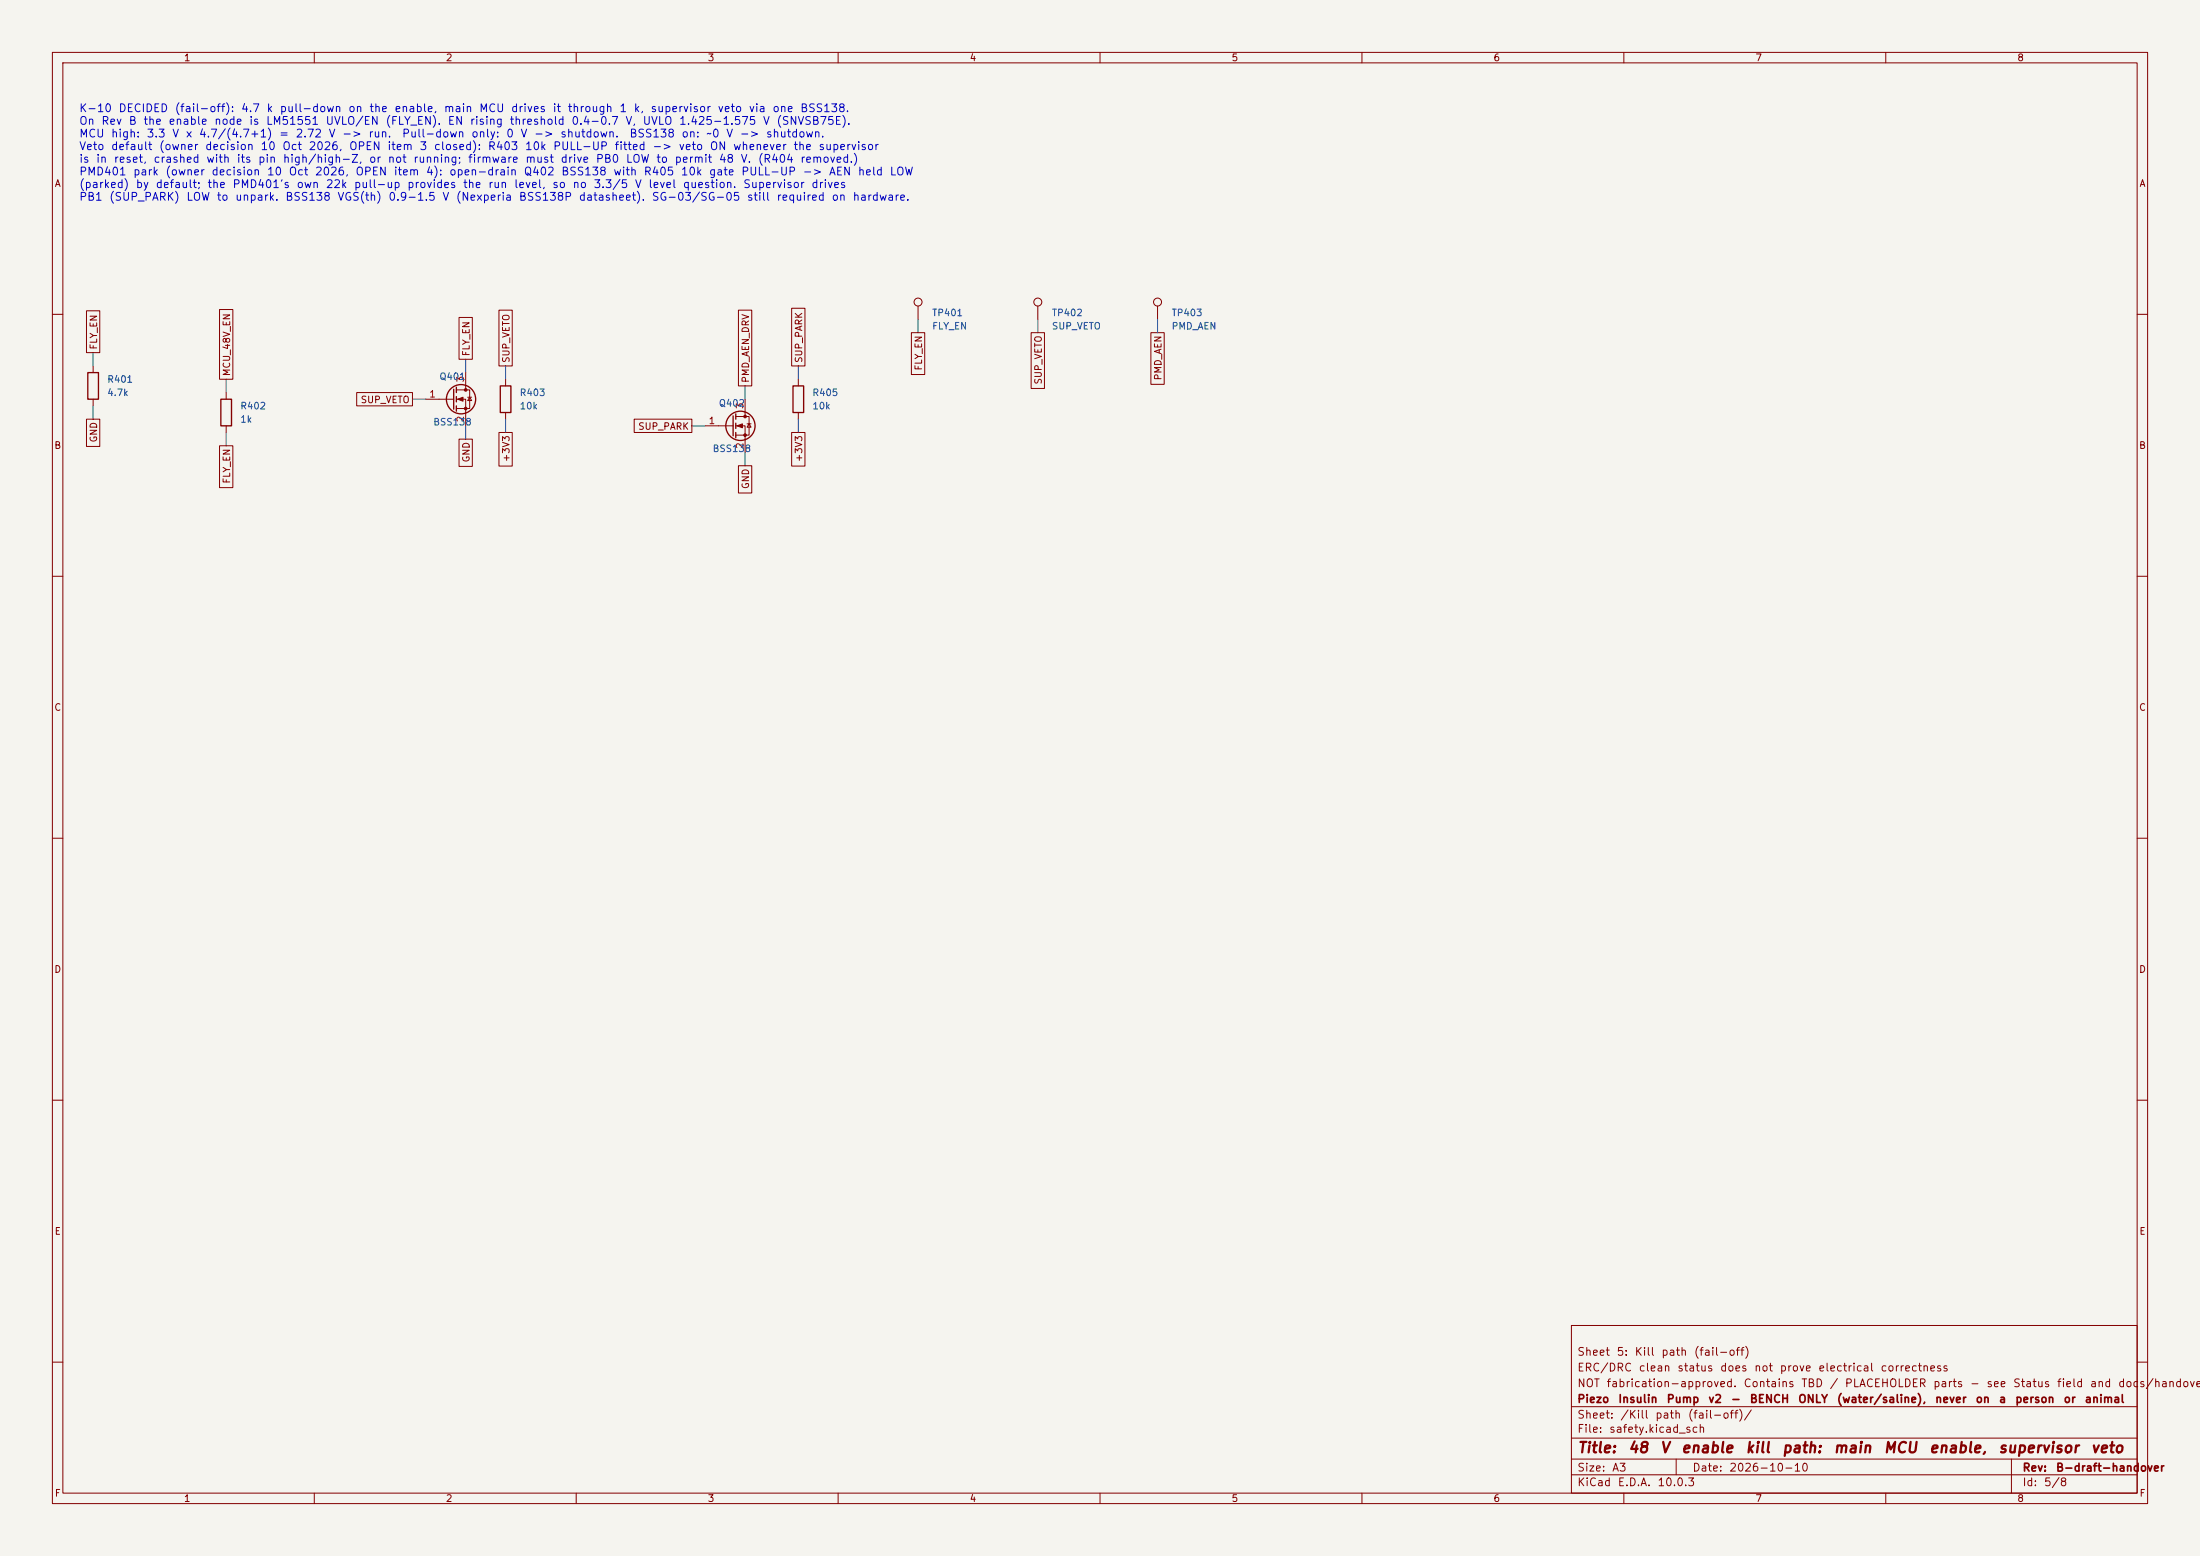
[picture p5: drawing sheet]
<svg xmlns="http://www.w3.org/2000/svg" width="420mm" height="297mm" viewBox="0 0 420 297" stroke-linecap="round" stroke-linejoin="round" font-family="sans-serif">
<path d="M0 0h420v297h-420z" fill="#f5f4ef" stroke="#f5f4ef" stroke-width=".19"/>
<g fill="none" stroke="#840000" stroke-width=".19">
<path d="M10 10h400v277h-400zM12 12h396v273h-396zM60 10v2M110 10v2M160 10v2M210 10v2M260 10v2M310 10v2M360 10v2M16.5 59.3h2.6v8h-2.6zM41.9 59.1h2.6v13.3h-2.6zM95.2 59.2h2.6v10.7h-2.6z"/>
<path d="M141 59.2h2.5v14.5h-2.5zM151.1 58.8h2.6v11.1h-2.6zM175.3 58.4v2.6M198.1 58.4v2.6M221 58.4v2.6M10 60h2M17.8 69.9v1.2M17.8 76.2v1.3M43.2 74.9v1.3M68.1 74.9h10.6v2.6h-10.6zM81.3 76.2h5.3M87.1 74.4h2.6v3.6h-2.6"/>
<path d="M87.1 76.2h1.8v5.1M87.6 60.6h2.6v8h-2.6zM88.9 71.1v3.3M89.3 75.8h.7M89.7 75.8l.3 .7h-.7zM96.5 72.4v1.3M96.5 78.7v1.3M140.5 79.5h2.5v3.6h-2.5M142.2 76.2v3.3M152.4 72.4v1.3M152.4 78.7v1.3M174 63.5h2.5v8h-2.5z"/>
<path d="M196.8 63.5h2.6v10.6h-2.6zM219.7 63.5h2.6v9.9h-2.6zM408 60h2M16.5 80h2.6v5.2h-2.6zM41.9 85.1h2.6v8h-2.6zM43.2 81.3v1.3M87.6 83.8h2.6v5.2h-2.6zM95.2 82.6h2.6v6.4h-2.6zM121.1 80h11v2.6h-11zM134.6 81.3h5.4M140.5 81.3h1.7v5.1M141 88.9h2.5v5.2h-2.5z"/>
<path d="M142.6 80.9h.8M143 80.9l.4 .6h-.8zM151.1 82.6h2.6v6.4h-2.6zM10 110h2M408 110h2M10 160h2M408 160h2M10 210h2M408 210h2M300 253h108v32h-108zM10 260h2M300 278.5h108"/>
<path d="M300 274.5h108M300 268.5h108M320 278.5v3M384 278.5v6.5M408 260h2M60 285v2M110 285v2M160 285v2M210 285v2M260 285v2M300 281.5h108M310 285v2"/>
<path d="M360 285v2"/>
<circle cx="175.3" cy="57.7" r=".76"/>
<circle cx="198.1" cy="57.7" r=".76"/>
<circle cx="221" cy="57.7" r=".76"/>
</g>
<g fill="none" stroke="#840000" stroke-width=".25">
<path d="M16.8 71.1h2v5.1h-2zM42.2 76.2h2v5.1h-2zM86.6 74.3v3.8M87.1 73.9v1M87.1 75.7v1M87.1 77.5v1M95.5 73.7h2v5h-2zM140 79.4v3.8M140.5 79v1M151.4 73.7h2v5h-2zM140.5 80.8v1M140.5 82.6v1"/>
<circle cx="88" cy="76.2" r="2.79"/>
<circle cx="141.4" cy="81.3" r="2.79"/>
</g>
<g fill="#840000" stroke="#840000" stroke-width=".19">
<path d="M87.4 76.2l1-.4v.8z"/>
<path d="M140.7 81.3l1-.4v.8z"/>
<circle cx="88.9" cy="74.4" r=".25"/>
<circle cx="88.9" cy="78" r=".25"/>
<circle cx="142.2" cy="79.5" r=".25"/>
<circle cx="142.2" cy="83.1" r=".25"/>
</g>
<g fill="none" stroke="#009600" stroke-width=".19">
<path d="M17.8 67.3v2.6M17.8 77.5v2.5M43.2 72.4v2.5M78.7 76.2h2.6M88.9 68.6v2.5M96.5 69.9v2.5M142.2 73.7v2.5M152.4 69.9v2.5M175.3 61v2.5M198.1 61v2.5M221 61v2.5M43.2 82.6v2.5"/>
<path d="M88.9 81.3v2.5M96.5 80v2.6M132.1 81.3h2.5M142.2 86.4v2.5M152.4 80v2.6"/>
</g>
<g font-size="2" fill="#840000">
<text x="301" y="277.8">Title:</text>
<text x="310.7" y="277.8">48</text>
<text x="316.8" y="277.8">V</text>
<text x="320.8" y="277.8">enable</text>
<text x="333.1" y="277.8">kill</text>
<text x="340" y="277.8">path:</text>
<text x="349.9" y="277.8">main</text>
<text x="359.5" y="277.8">MCU</text>
<text x="368.2" y="277.8">enable,</text>
<text x="381.3" y="277.8">supervisor</text>
<text x="399" y="277.8">veto</text>
</g>
<g font-size="1.5" fill="#0000c2">
<text x="15" y="21.8">K-10</text>
<text x="22.5" y="21.8">DECIDED</text>
<text x="33.2" y="21.8">(fail-off):</text>
<text x="45.9" y="21.8">4.7</text>
<text x="50.8" y="21.8">k</text>
<text x="53.3" y="21.8">pull-down</text>
<text x="66.4" y="21.8">on</text>
<text x="70.4" y="21.8">the</text>
<text x="75.2" y="21.8">enable,</text>
<text x="84.6" y="21.8">main</text>
<text x="91.4" y="21.8">MCU</text>
<text x="97.4" y="21.8">drives</text>
<text x="105.4" y="21.8">it</text>
<text x="108.3" y="21.8">through</text>
<text x="118.1" y="21.8">1</text>
<text x="120.9" y="21.8">k,</text>
<text x="124.1" y="21.8">supervisor</text>
<text x="136.9" y="21.8">veto</text>
<text x="142.8" y="21.8">via</text>
<text x="147.3" y="21.8">one</text>
<text x="152.6" y="21.8">BSS138.</text>
<text x="15" y="24.2">On</text>
<text x="15" y="26.6">MCU</text>
<text x="15" y="29">Veto</text>
<text x="19.2" y="24.2">Rev</text>
<text x="21.1" y="29">default</text>
<text x="21.1" y="26.6">high:</text>
<text x="24.5" y="24.2">B</text>
<text x="27.3" y="24.2">the</text>
<text x="27.9" y="26.6">3.3</text>
<text x="30.2" y="29">(owner</text>
<text x="32.1" y="24.2">enable</text>
<text x="32.8" y="26.6">V</text>
<text x="35.3" y="26.6">x</text>
<text x="37.9" y="26.6">4.7/(4.7+1)</text>
<text x="39" y="29">decision</text>
<text x="40.8" y="24.2">node</text>
<text x="47.4" y="24.2">is</text>
<text x="49.6" y="29">10</text>
<text x="50.7" y="24.2">LM51551</text>
<text x="53.2" y="26.6">=</text>
<text x="53.8" y="29">Oct</text>
<text x="56.3" y="26.6">2.72</text>
<text x="58.8" y="29">2026,</text>
<text x="62" y="24.2">UVLO/EN</text>
<text x="62.6" y="26.6">V</text>
<text x="65.2" y="26.6">-&gt;</text>
<text x="66.5" y="29">OPEN</text>
<text x="70.2" y="26.6">run.</text>
<text x="73.5" y="24.2">(FLY_EN).</text>
<text x="73.8" y="29">item</text>
<text x="76.6" y="26.6">Pull-down</text>
<text x="80" y="29">3</text>
<text x="82.7" y="29">closed):</text>
<text x="85.4" y="24.2">EN</text>
<text x="89.6" y="24.2">rising</text>
<text x="89.9" y="26.6">only:</text>
<text x="93" y="29">R403</text>
<text x="96.5" y="26.6">0</text>
<text x="97.2" y="24.2">threshold</text>
<text x="99.2" y="26.6">V</text>
<text x="100.1" y="29">10k</text>
<text x="101.8" y="26.6">-&gt;</text>
<text x="105.5" y="29">PULL-UP</text>
<text x="106.8" y="26.6">shutdown.</text>
<text x="109" y="24.2">0.4-0.7</text>
<text x="117.2" y="29">fitted</text>
<text x="119.3" y="24.2">V,</text>
<text x="120" y="26.6">BSS138</text>
<text x="122.6" y="24.2">UVLO</text>
<text x="124.4" y="29">-&gt;</text>
<text x="129.4" y="29">veto</text>
<text x="129.5" y="24.2">1.425-1.575</text>
<text x="130" y="26.6">on:</text>
<text x="134.7" y="26.6">~0</text>
<text x="135.4" y="29">ON</text>
<text x="138.5" y="26.6">V</text>
<text x="139.8" y="29">whenever</text>
<text x="141.1" y="26.6">-&gt;</text>
<text x="145.5" y="24.2">V</text>
<text x="146.1" y="26.6">shutdown.</text>
<text x="148.1" y="24.2">(SNVSB75E).</text>
<text x="151.3" y="29">the</text>
<text x="156.1" y="29">supervisor</text>
<text x="15" y="31.4">is</text>
<text x="15" y="33.8">PMD401</text>
<text x="18.2" y="31.4">in</text>
<text x="21.6" y="31.4">reset,</text>
<text x="25.3" y="33.8">park</text>
<text x="29.2" y="31.4">crashed</text>
<text x="31.5" y="33.8">(owner</text>
<text x="39.3" y="31.4">with</text>
<text x="40.3" y="33.8">decision</text>
<text x="45.1" y="31.4">its</text>
<text x="49.2" y="31.4">pin</text>
<text x="50.8" y="33.8">10</text>
<text x="53.9" y="31.4">high/high-Z,</text>
<text x="55" y="33.8">Oct</text>
<text x="60" y="33.8">2026,</text>
<text x="67.7" y="33.8">OPEN</text>
<text x="70.3" y="31.4">or</text>
<text x="73.9" y="31.4">not</text>
<text x="75" y="33.8">item</text>
<text x="78.8" y="31.4">running;</text>
<text x="81.2" y="33.8">4):</text>
<text x="85.6" y="33.8">open-drain</text>
<text x="89.2" y="31.4">firmware</text>
<text x="99.9" y="33.8">Q402</text>
<text x="100.2" y="31.4">must</text>
<text x="106.9" y="31.4">drive</text>
<text x="107" y="33.8">BSS138</text>
<text x="113.6" y="31.4">PB0</text>
<text x="117" y="33.8">with</text>
<text x="119.4" y="31.4">LOW</text>
<text x="122.8" y="33.8">R405</text>
<text x="125.2" y="31.4">to</text>
<text x="128.7" y="31.4">permit</text>
<text x="129.9" y="33.8">10k</text>
<text x="135.2" y="33.8">gate</text>
<text x="137.1" y="31.4">48</text>
<text x="141.3" y="31.4">V.</text>
<text x="141.4" y="33.8">PULL-UP</text>
<text x="144.6" y="31.4">(R404</text>
<text x="152.7" y="31.4">removed.)</text>
<text x="153.1" y="33.8">-&gt;</text>
<text x="158.1" y="33.8">AEN</text>
<text x="163.6" y="33.8">held</text>
<text x="169.7" y="33.8">LOW</text>
<text x="15" y="36.3">(parked)</text>
<text x="15" y="38.7">PB1</text>
<text x="20.7" y="38.7">(SUP_PARK)</text>
<text x="25.8" y="36.3">by</text>
<text x="29.6" y="36.3">default;</text>
<text x="35.5" y="38.7">LOW</text>
<text x="39.5" y="36.3">the</text>
<text x="41.3" y="38.7">to</text>
<text x="44.3" y="36.3">PMD401's</text>
<text x="44.8" y="38.7">unpark.</text>
<text x="54.4" y="38.7">BSS138</text>
<text x="56.5" y="36.3">own</text>
<text x="62.1" y="36.3">22k</text>
<text x="64.3" y="38.7">VGS(th)</text>
<text x="67.5" y="36.3">pull-up</text>
<text x="74" y="38.7">0.9-1.5</text>
<text x="77.6" y="36.3">provides</text>
<text x="84.3" y="38.7">V</text>
<text x="86.9" y="38.7">(Nexperia</text>
<text x="88.3" y="36.3">the</text>
<text x="93.1" y="36.3">run</text>
<text x="98" y="36.3">level,</text>
<text x="98.9" y="38.7">BSS138P</text>
<text x="105.3" y="36.3">so</text>
<text x="109.2" y="36.3">no</text>
<text x="110.4" y="38.7">datasheet).</text>
<text x="113.2" y="36.3">3.3/5</text>
<text x="121.1" y="36.3">V</text>
<text x="123.7" y="36.3">level</text>
<text x="124.3" y="38.7">SG-03/SG-05</text>
<text x="130.2" y="36.3">question.</text>
<text x="141.8" y="36.3">Supervisor</text>
<text x="142.5" y="38.7">still</text>
<text x="148.1" y="38.7">required</text>
<text x="154.8" y="36.3">drives</text>
<text x="158.6" y="38.7">on</text>
<text x="162.7" y="38.7">hardware.</text>
</g>
<g font-size="1.5" fill="#840000">
<text x="301" y="262.1">ERC/DRC</text>
<text x="301" y="259.1">Sheet</text>
<text x="308.5" y="259.1">5:</text>
<text x="311.9" y="259.1">Kill</text>
<text x="312.7" y="262.1">clean</text>
<text x="317" y="259.1">path</text>
<text x="320.1" y="262.1">status</text>
<text x="323.3" y="259.1">(fail-off)</text>
<text x="328.2" y="262.1">does</text>
<text x="334.8" y="262.1">not</text>
<text x="339.6" y="262.1">prove</text>
<text x="347" y="262.1">electrical</text>
<text x="358.9" y="262.1">correctness</text>
<text x="301" y="268.1">Piezo</text>
<text x="301" y="265.1">NOT</text>
<text x="306.6" y="265.1">fabrication-approved.</text>
<text x="308.8" y="268.1">Insulin</text>
<text x="318" y="268.1">Pump</text>
<text x="326" y="268.1">v2</text>
<text x="330.3" y="268.1">-</text>
<text x="332.7" y="265.1">Contains</text>
<text x="333.9" y="268.1">BENCH</text>
<text x="343.2" y="268.1">ONLY</text>
<text x="343.7" y="265.1">TBD</text>
<text x="349.2" y="265.1">/</text>
<text x="350.5" y="268.1">(water/saline),</text>
<text x="352.1" y="265.1">PLACEHOLDER</text>
<text x="368.9" y="265.1">parts</text>
<text x="369.3" y="268.1">never</text>
<text x="375.9" y="265.1">-</text>
<text x="377" y="268.1">on</text>
<text x="379.1" y="265.1">see</text>
<text x="381.5" y="268.1">a</text>
<text x="384.2" y="265.1">Status</text>
<text x="384.6" y="268.1">person</text>
<text x="392.6" y="265.1">field</text>
<text x="393.8" y="268.1">or</text>
<text x="397.9" y="268.1">animal</text>
<text x="398.9" y="265.1">and</text>
<text x="404.2" y="265.1">docs/handover</text>
<text x="301" y="273.8">File:</text>
<text x="301" y="271.1">Sheet:</text>
<text x="307.1" y="273.8">safety.kicad_sch</text>
<text x="309.2" y="271.1">/Kill</text>
<text x="315.9" y="271.1">path</text>
<text x="322.1" y="271.1">(fail-off)/</text>
<text x="301" y="281.2">Size:</text>
<text x="307.6" y="281.2">A3</text>
<text x="323" y="281.2">Date:</text>
<text x="330" y="281.2">2026-10-10</text>
<text x="386" y="281.2">Rev:</text>
<text x="392.4" y="281.2">B-draft-handover</text>
<text x="301" y="284">KiCad</text>
<text x="308.7" y="284">E.D.A.</text>
<text x="316.3" y="284">10.0.3</text>
<text x="386" y="284">Id:</text>
<text x="390.1" y="284">5/8</text>
</g>
<g font-size="1.3" fill="#840000">
<text x="35" y="12">1</text>
<text x="85" y="12">2</text>
<text x="135" y="12">3</text>
<text x="185" y="12">4</text>
<text x="235" y="12">5</text>
<text x="285" y="12">6</text>
<text x="335" y="12">7</text>
<text x="385" y="12">8</text>
<text x="10.3" y="36">A</text>
<text x="408.3" y="36">A</text>
<text x="18.8" y="66.8" transform="rotate(-90 18.8 66.8)">FLY_EN</text>
<text x="44.2" y="71.9" transform="rotate(-90 44.2 71.9)">MCU_48V_EN</text>
<text x="90" y="68.1" transform="rotate(-90 90 68.1)">FLY_EN</text>
<text x="97.6" y="69.4" transform="rotate(-90 97.6 69.4)">SUP_VETO</text>
<text x="153.5" y="69.4" transform="rotate(-90 153.5 69.4)">SUP_PARK</text>
<text x="176.3" y="70.8" transform="rotate(-90 176.3 70.8)">FLY_EN</text>
<text x="68.7" y="77.3">SUP_VETO</text>
<text x="143.3" y="73.2" transform="rotate(-90 143.3 73.2)">PMD_AEN_DRV</text>
<text x="199.2" y="73.5" transform="rotate(-90 199.2 73.5)">SUP_VETO</text>
<text x="222" y="72.7" transform="rotate(-90 222 72.7)">PMD_AEN</text>
<text x="121.7" y="82.3">SUP_PARK</text>
<text x="10.3" y="86">B</text>
<text x="18.8" y="84.6" transform="rotate(-90 18.8 84.6)">GND</text>
<text x="90" y="88.4" transform="rotate(-90 90 88.4)">GND</text>
<text x="97.6" y="88.3" transform="rotate(-90 97.6 88.3)">+3V3</text>
<text x="153.5" y="88.3" transform="rotate(-90 153.5 88.3)">+3V3</text>
<text x="408.2" y="86">B</text>
<text x="44.2" y="92.4" transform="rotate(-90 44.2 92.4)">FLY_EN</text>
<text x="143.3" y="93.5" transform="rotate(-90 143.3 93.5)">GND</text>
<text x="10.3" y="136">C</text>
<text x="408.2" y="136">C</text>
<text x="10.3" y="186">D</text>
<text x="408.2" y="186">D</text>
<text x="10.3" y="236">E</text>
<text x="408.3" y="236">E</text>
<text x="10.3" y="286">F</text>
<text x="35" y="287">1</text>
<text x="85" y="287">2</text>
<text x="135" y="287">3</text>
<text x="185" y="287">4</text>
<text x="235" y="287">5</text>
<text x="285" y="287">6</text>
<text x="335" y="287">7</text>
<text x="385" y="287">8</text>
<text x="408.3" y="286">F</text>
</g>
<g font-size="1.3" fill="#006464">
<text x="177.8" y="60.7">TP401</text>
<text x="177.8" y="63.2">FLY_EN</text>
<text x="200.7" y="60.7">TP402</text>
<text x="200.7" y="63.2">SUP_VETO</text>
<text x="223.6" y="60.7">TP403</text>
<text x="223.6" y="63.2">PMD_AEN</text>
<text x="20.4" y="73.4">R401</text>
<text x="20.4" y="75.9">4.7k</text>
<text x="83.8" y="72.8">Q401</text>
<text x="99.1" y="75.9">R403</text>
<text x="137.1" y="77.9">Q402</text>
<text x="155" y="75.9">R405</text>
<text x="45.8" y="78.4">R402</text>
<text x="45.8" y="81">1k</text>
<text x="82.6" y="81.5">BSS138</text>
<text x="99.1" y="78.4">10k</text>
<text x="155" y="78.4">10k</text>
<text x="135.9" y="86.6">BSS138</text>
</g>
<g font-size="1.3" fill="#a90000">
<text x="81.8" y="76.2">1</text>
<text x="88.9" y="73.1" transform="rotate(-90 88.9 73.1)">3</text>
<text x="88.9" y="80.7" transform="rotate(-90 88.9 80.7)">2</text>
<text x="135.2" y="81.3">1</text>
<text x="142.2" y="78.2" transform="rotate(-90 142.2 78.2)">3</text>
<text x="142.2" y="85.8" transform="rotate(-90 142.2 85.8)">2</text>
</g>
</svg>
